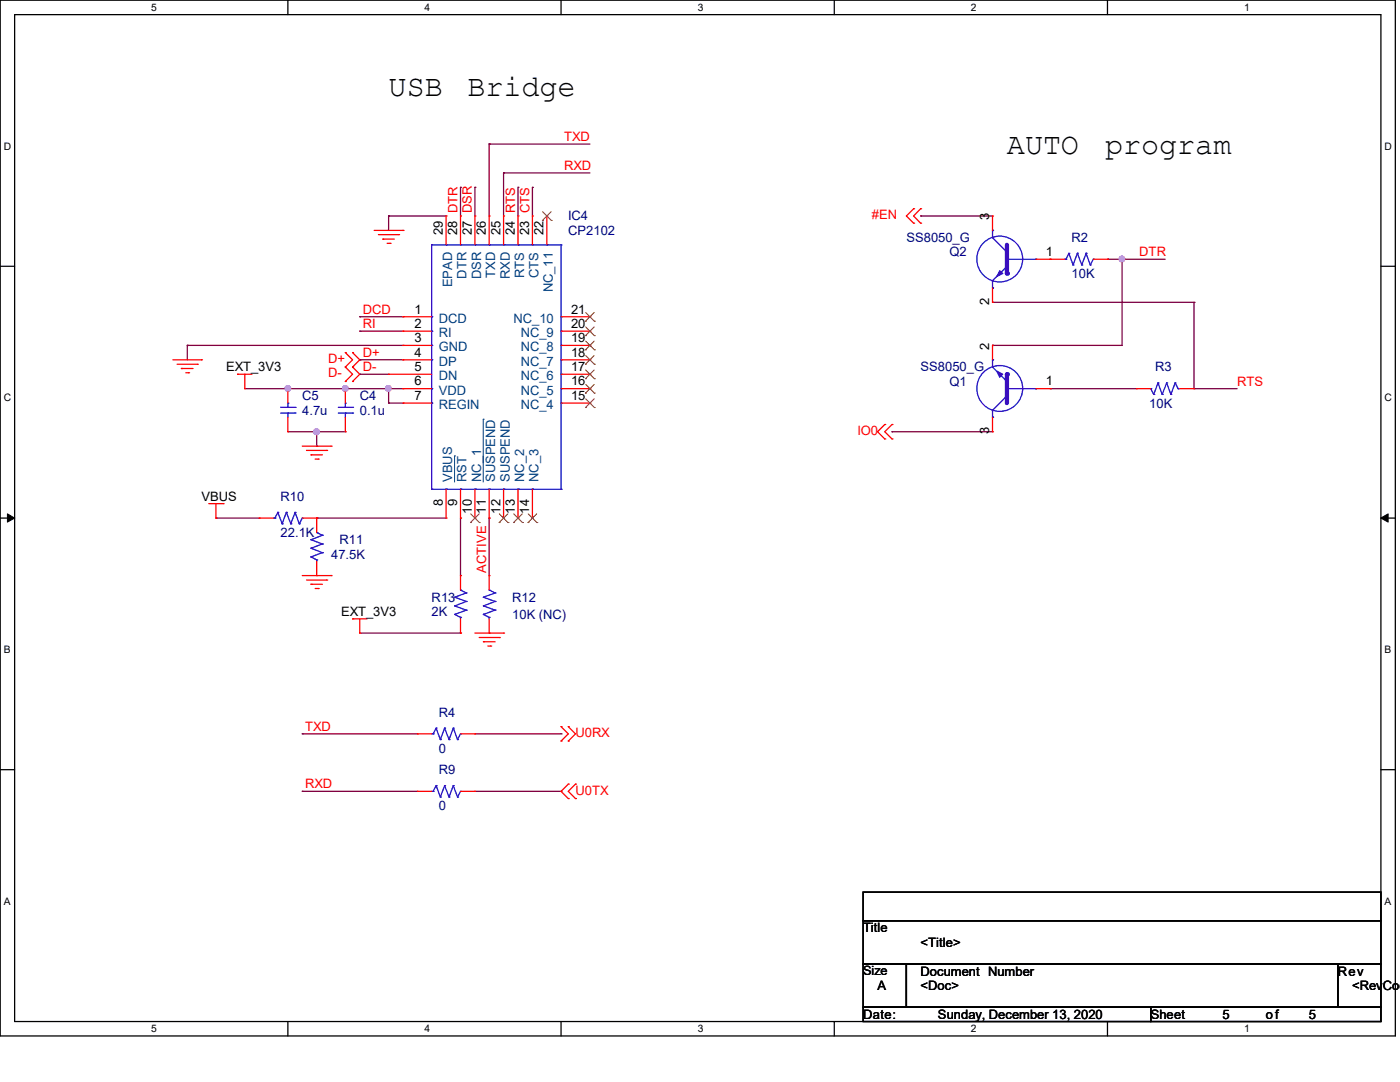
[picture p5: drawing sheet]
<svg xmlns="http://www.w3.org/2000/svg" width="279mm" height="216mm" viewBox="0 0 279 216" stroke-linecap="round" stroke-linejoin="round" font-family="sans-serif">
<path d="M0 0h278.5v206.7h-278.5zM2.9 2.9h272.7v200.9h-272.7z" fill="none" stroke="#000" stroke-width=".25"/>
<g fill="#fff">
<path d="M30.2 .3h1.1v2.3h-1.1z"/>
<path d="M30.2 204.1h1.1v2.3h-1.1z"/>
</g>
<path d="M57.4 0v2.9M57.4 203.8v2.9" fill="none" stroke="#000" stroke-width=".25"/>
<g fill="#fff">
<path d="M84.7 .3h1.1v2.3h-1.1z"/>
<path d="M84.7 204.1h1.1v2.3h-1.1z"/>
</g>
<path d="M112 0v2.9M112 203.8v2.9" fill="none" stroke="#000" stroke-width=".25"/>
<g fill="#fff">
<path d="M139.2 .3h1.1v2.3h-1.1z"/>
<path d="M139.2 204.1h1.1v2.3h-1.1z"/>
</g>
<path d="M166.5 0v2.9M166.5 203.8v2.9" fill="none" stroke="#000" stroke-width=".25"/>
<g fill="#fff">
<path d="M193.8 .3h1.1v2.3h-1.1z"/>
<path d="M193.8 204.1h1.1v2.3h-1.1z"/>
</g>
<path d="M221 0v2.9M221 203.8v2.9" fill="none" stroke="#000" stroke-width=".25"/>
<g fill="#fff">
<path d="M248.3 .3h1.1v2.3h-1.1z"/>
<path d="M248.3 204.1h1.1v2.3h-1.1z"/>
<path d="M.8 28h1.4v2.3h-1.4z"/>
<path d="M276.3 28h1.4v2.3h-1.4z"/>
<path d="M.8 78.2h1.4v2.3h-1.4z"/>
<path d="M276.3 78.2h1.4v2.3h-1.4z"/>
</g>
<path d="M0 53.1h2.9M275.6 53.1h2.9" fill="none" stroke="#000" stroke-width=".25"/>
<g fill="#fff">
<path d="M.8 128.5h1.3v2.2h-1.3z"/>
<path d="M276.3 128.5h1.3v2.2h-1.3z"/>
</g>
<path d="M0 103.4h2.9M275.6 103.4h2.9" fill="none" stroke="#000" stroke-width=".25"/>
<path d="M1.5 102.5l1.4 .9-1.4 .8zM275.6 103.4l1.4-.9v1.7z" fill="#000" stroke="#000" stroke-width=".2"/>
<g fill="#fff">
<path d="M.8 178.7h1.3v2.2h-1.3z"/>
<path d="M276.3 178.7h1.3v2.2h-1.3z"/>
</g>
<path d="M0 153.6h2.9M275.6 153.6h2.9M172.3 178h103.3v5.7h-103.3zM172.3 183.7h103.3v8.7h-103.3zM172.3 192.4h8.6v8.6h-8.6zM180.9 192.4h86.1v8.6h-86.1zM267 192.4h8.6v8.6h-8.6zM172.3 201h57.4v2.8h-57.4zM229.7 201h45.9v2.8h-45.9z" fill="none" stroke="#000" stroke-width=".25"/>
<g fill="none" stroke="#800040" stroke-width=".25">
<path d="M91.9 37.4h.1M91.9 37.4v5.7M94.8 37.4h.1M94.8 37.4v5.7M97.6 28.7h.1M97.6 28.7v14.4M97.6 28.7h20.1M100.5 34.5h.1M100.5 34.5v8.6M100.5 34.5h17.2M103.4 37.4h.1M103.4 37.4v5.7"/>
<path d="M106.3 37.4h.1M106.3 37.4v5.7M77.6 43.1h.1M77.6 43.1h11.4M77.6 43.1v2.9M183.7 43.1h.1M183.7 43.1h14.4M221.1 51.7h.1M221.1 51.7h11.4M223.9 51.7h.1M223.9 51.7v17.2h-25.8M37.4 68.9h.1"/>
<path d="M37.4 68.9v2.9M37.4 68.9h43M48.9 77.6h31.5M57.4 77.6h.1M68.9 77.6h.1M71.8 71.8h.1M71.8 74.7h.1M71.8 63.2h.1M71.8 66.1h.1M71.8 71.8h8.6M71.8 74.7h5.8M71.8 63.2h8.6"/>
<path d="M71.8 66.1h8.6M77.6 77.6h.1M77.6 77.6v2.8M198.1 60.3h.1M198.1 68.9h.1M198.1 60.3h40.2M209.6 77.6h.1M209.6 77.6h17.2M238.3 60.3h.1M238.3 77.6h.1M238.3 77.6h8.6M238.3 60.3v17.3"/>
<path d="M57.4 86.1h11.5M63.2 86.1h.1M63.2 89h.1M63.2 86.1v2.9M77.6 80.4h.1M77.6 80.4h2.8M178 86.1h.1M178 86.1h20.1M43.1 103.4h.1M43.1 103.4h8.6M63.2 103.4h.1M63.2 103.4h25.8"/>
<path d="M91.9 103.4h.1M91.9 103.4v11.5M97.6 103.4h.1M97.6 103.4v11.5M71.8 126.3h20.1M91.9 126.3h.1M60.3 146.4h.1M60.3 157.9h.1M60.3 146.4h23M60.3 157.9h23M94.8 146.4h17.2M94.8 157.9h17.2"/>
<path d="M112 146.4h.1M112 157.9h.1"/>
</g>
<g fill="#f0f" stroke="#f0f" stroke-width=".25">
<circle cx="223.9" cy="51.7" r=".55"/>
<circle cx="68.9" cy="77.5" r=".55"/>
<circle cx="77.5" cy="77.5" r=".55"/>
<circle cx="57.4" cy="77.5" r=".55"/>
<circle cx="63.2" cy="86.1" r=".55"/>
</g>
<g fill="none" stroke="#f00" stroke-width=".25">
<path d="M74.7 46h5.7M75.5 46.8h4M76.4 47.7h.1M76.4 47.7h2.3M77.3 48.6h.6M77.9 48.6h.1M79.5 46.8h.1M80.4 46h.1M182.3 41.7h.1M182.3 44.5h.1M182.3 41.7l-1.4 1.4 1.4 1.4M183.7 41.7h.1"/>
<path d="M183.7 44.5h.1M183.7 41.7l-1.4 1.4 1.4 1.4M34.5 71.8h5.7M35.3 72.7h4.1M36.2 73.5h.1M36.2 73.5h2.3M37.1 74.4h.5M37.6 74.4h.1M39.4 72.7h.1M40.2 71.8h.1M47.4 74.7h.1M47.4 74.7h2.9"/>
<path d="M48.9 77.6h.1M48.9 74.7v2.9M57.4 77.6h.1M57.4 77.6v2.8M68.9 73.2h.1M68.9 76.1h.1M68.9 70.4h.1M68.9 73.2l1.5 1.5-1.5 1.4M68.9 70.4l1.5 1.4-1.5 1.4M70.4 76.1h.1M70.4 73.2h.1M70.4 70.4h.1"/>
<path d="M70.4 73.2l1.4 1.5-1.4 1.4M70.4 70.4l1.4 1.4-1.4 1.4M226.8 77.6h.1M226.8 77.6h2.9M235.4 77.6h2.9M238.3 77.6h.1M57.4 86.1h.1M57.4 83.3v2.8M60.3 89h5.8M61.2 89.9h4M62.1 90.8h.1M62.1 90.8h2.2"/>
<path d="M62.9 91.6h.6M63.5 91.6h.1M65.2 89.9h.1M66.1 89h.1M176.6 84.7h.1M176.6 87.6h.1M176.6 84.7l-1.5 1.4 1.5 1.5M178 84.7h.1M178 87.6h.1M178 84.7l-1.4 1.4 1.4 1.5M41.7 100.5h2.8M43.1 103.4h.1"/>
<path d="M43.1 100.5v2.9M44.5 100.5h.1M60.3 114.9h5.8M61.2 115.7h4M62.1 116.6h.1M62.1 116.6h2.2M62.9 117.4h.6M63.5 117.4h.1M65.2 115.7h.1M66.1 114.9h.1M97.6 114.9h.1M97.6 114.9v2.8"/>
<path d="M70.4 123.5h.1M70.4 123.5h2.8M71.8 126.3h.1M71.8 123.5v2.8M94.8 126.3h5.7M95.6 127.2h4.1M96.5 128.1h.1M96.5 128.1h2.3M97.4 128.9h.5M97.6 126.3h.1M97.6 123.5v2.8M97.9 128.9h.1"/>
<path d="M99.7 127.2h.1M100.5 126.3h.1M83.3 146.4h.1M83.3 157.9h.1M83.3 146.4h2.8M83.3 157.9h2.8M91.9 146.4h2.9M91.9 157.9h2.9M94.8 146.4h.1M94.8 157.9h.1M112 147.9h.1M112 145h.1"/>
<path d="M112 145l1.4 1.4-1.4 1.5M113.4 147.9h.1M113.4 145h.1M113.4 156.5h.1M113.4 159.3h.1M113.4 145l1.5 1.4-1.5 1.5M113.4 156.5l-1.4 1.4 1.4 1.4M114.9 159.3h.1M114.9 156.5h.1M114.9 156.5l-1.5 1.4 1.5 1.4"/>
</g>
<g fill="none" stroke="#00f" stroke-width=".25">
<path d="M229.7 77.6h.1M229.7 77.6l.6 1.1M230.3 78.7h.1M231.1 76.4h.1M231.1 76.4l.8 2.3M231.1 76.4l-.8 2.3M231.9 78.7h.1M232.8 76.4h.1M232.8 76.4l.9 2.3M232.8 76.4l-.9 2.3M233.7 78.7h.1M234.5 76.4h.1"/>
<path d="M234.5 76.4l.6 1.2M234.5 76.4l-.8 2.3M235.1 77.6h.1M235.1 77.6h.3M56 82.4h2.9M56 81.3h2.9M57.4 80.4h.1M57.4 82.4h.1M57.4 80.4v.9M57.4 82.4v.9M58.9 82.4h.1M58.9 81.3h.1"/>
<path d="M96.5 119.2h.1M96.5 119.2l2.3 .8M97.6 117.7h.1M97.6 117.7l1.2 .6M98.8 118.3h.1M98.8 118.3l-2.3 .9M96.5 122.6h.1M96.5 120.9h.1M96.5 122.6l1.1 .6M96.5 120.9l2.3 .9M97.6 123.2h.1M97.6 123.2v.3"/>
<path d="M98.8 121.8h.1M98.8 120h.1M98.8 121.8l-2.3 .8M98.8 120l-2.3 .9M86.1 146.4h.3M86.1 157.9h.3M86.4 146.4h.1M86.4 157.9h.1M87 145.3h.1M87 156.8h.1M87 145.3l-.6 1.1M87 145.3l.9 2.3"/>
<path d="M87 156.8l-.6 1.1M87 156.8l.9 2.2M87.9 147.6h.1M87.9 159h.1M88.7 145.3h.1M88.7 156.8h.1M88.7 145.3l-.8 2.3M88.7 145.3l.9 2.3M88.7 156.8l-.8 2.2M88.7 156.8l.9 2.2M89.6 147.6h.1M89.6 159h.1"/>
<path d="M90.5 145.3h.1M90.5 156.8h.1M90.5 145.3l-.9 2.3M90.5 145.3l.8 2.3M90.5 156.8l-.9 2.2M90.5 156.8l.8 2.2M91.3 147.6h.1M91.3 159h.1M91.9 146.4h.1M91.9 157.9h.1M91.9 146.4l-.6 1.2M91.9 157.9l-.6 1.1"/>
</g>
<path d="M201 74.7v5.7" fill="none" stroke="#00f" stroke-width=".85"/>
<circle cx="201" cy="74.7" r=".42" fill="#00f"/>
<g fill="none" stroke="#00f" stroke-width=".25">
<path d="M86.1 48.9h.1M86.1 48.9h25.9M86.1 48.9v48.7M89 48.9h.1M91.9 48.9h.1M94.8 48.9h.1M97.6 48.9h.1M100.5 48.9h.1M103.4 48.9h.1M106.3 48.9h.1M109.1 48.9h.1M112 48.9h.1"/>
<path d="M112 48.9v48.7M86.1 63.2h.1M86.1 66.1h.1M86.1 68.9h.1M86.1 71.8h.1M86.1 77.6h.1M112 63.2h.1M112 66.1h.1M112 68.9h.1M112 71.8h.1M112 74.7h.1M112 77.6h.1"/>
<path d="M198.1 73.2h.1M198.1 71.8h.1M198.1 73.2l2.9 2.9M198.1 71.8v1.4M201 77.6h.1M201 79l-2.9 2.9M201 77.6h5.7M206.7 77.6h.1M67.5 82.4h2.9M67.5 81.3h2.9M68.9 80.4h.1M68.9 82.4h.1"/>
<path d="M68.9 80.4v.9M68.9 82.4v.9M70.4 82.4h.1M70.4 81.3h.1M86.1 97.6h.1M86.1 80.4h.1M86.1 97.6h25.9M89 97.6h.1M91.9 97.6h.1M94.8 97.6h.1M97.6 97.6h.1M100.5 97.6h.1"/>
<path d="M103.4 97.6h.1M106.3 97.6h.1M112 97.6h.1M112 80.4h.1M198.1 81.9h.1M198.1 83.3h.1M198.1 81.9v1.4M62.1 111.1h.1M62.1 109.4h.1M62.1 107.7h.1M62.1 111.1l1.1 .6M62.1 109.4l2.2 .9"/>
<path d="M62.1 107.7l2.2 .8M63.2 106.3h.1M63.2 111.7h.1M63.2 106.3l1.1 .5M63.2 111.7v.3M64.3 110.3h.1M64.3 108.5h.1M64.3 106.8h.1M64.3 110.3l-2.2 .8M64.3 108.5l-2.2 .9M64.3 106.8l-2.2 .9"/>
<circle cx="199.5" cy="77.5" r="4.6"/>
</g>
<path d="M199 74.1l1.1 .6-.6 .6z" fill="#00f" stroke="#00f" stroke-width=".25"/>
<g fill="none" stroke="#f00" stroke-width=".25">
<path d="M89 43.1h.1M89 43.1v5.8M91.9 43.1h.1M91.9 43.1v5.8M94.8 43.1h.1M94.8 43.1v5.8M97.6 43.1h.1M97.6 43.1v5.8M100.5 43.1h.1M100.5 43.1v5.8M103.4 43.1h.1M103.4 43.1v5.8"/>
<path d="M106.3 43.1h.1M106.3 43.1v5.8M109.1 43.1h.1M109.1 43.1v5.8M68.9 77.6h.1M68.9 77.6v2.8M77.6 74.7h.1M77.6 74.7h8.5M80.4 63.2h.1M80.4 66.1h.1M80.4 68.9h.1M80.4 71.8h.1"/>
<path d="M80.4 77.6h.1M80.4 77.6h5.7M80.4 63.2h5.7M80.4 66.1h5.7M80.4 68.9h5.7M80.4 71.8h5.7M112 77.6h5.7M112 63.2h5.7M112 66.1h5.7M112 68.9h5.7M112 71.8h5.7M112 74.7h5.7"/>
<path d="M117.7 77.6h.1M117.7 74.7h.1M117.7 71.8h.1M117.7 68.9h.1M117.7 66.1h.1M117.7 63.2h.1M198.1 68.9h.1M198.1 68.9v2.9M206.7 77.6h2.9M209.6 77.6h.1M68.9 86.1h.1M68.9 83.3v2.8"/>
<path d="M80.4 80.4h.1M80.4 80.4h5.7M89 97.6v5.8M91.9 97.6v5.8M94.8 97.6v5.8M97.6 97.6v5.8M100.5 97.6v5.8M103.4 97.6v5.8M106.3 97.6v5.8M112 80.4h5.7M117.7 80.4h.1M198.1 86.1h.1"/>
<path d="M198.1 83.3v2.8M63.2 103.4h.1M63.2 114.9h.1M63.2 103.4v2.9M63.2 112v2.9M89 103.4h.1M91.9 103.4h.1M94.8 103.4h.1M97.6 103.4h.1M100.5 103.4h.1M103.4 103.4h.1M106.3 103.4h.1"/>
</g>
<path d="M90.7 91h.1M90.7 91v5.2M96.4 83.7h.1M96.4 83.7v12.5" fill="none" stroke="#004080" stroke-width=".2"/>
<g fill="none" stroke="#804000" stroke-width=".2">
<path d="M108.2 44h.1M108.3 42.2l1.7 1.8M110 42.2l-1.8 1.8M110 44h.1M116.8 78.4h.1M116.8 75.6h.1M116.8 72.7h.1M116.8 69.8h.1M116.8 67h.1M116.8 64.1h.1M116.9 79.6l1.7 1.7M116.9 76.7l1.7 1.7"/>
<path d="M116.9 73.8l1.7 1.8M116.9 71l1.7 1.7M116.9 68.1l1.7 1.7M116.9 65.2l1.7 1.8M116.9 62.4l1.7 1.7M118.6 79.6l-1.8 1.7M118.6 76.7l-1.8 1.7M118.6 73.8l-1.8 1.8M118.6 71l-1.8 1.7M118.6 68.1l-1.8 1.7M118.6 65.2l-1.8 1.8M118.6 62.4l-1.8 1.7"/>
<path d="M118.6 78.4h.1M118.6 75.6h.1M118.6 72.7h.1M118.6 69.8h.1M118.6 67h.1M118.6 64.1h.1M116.8 81.3h.1M118.6 81.3h.1M93.9 104.3h.1M93.9 102.5l1.8 1.8M95.6 102.5l-1.7 1.8M95.7 104.3h.1"/>
<path d="M99.6 104.3h.1M99.7 102.5l1.7 1.8M101.3 102.5l-1.7 1.8M101.4 104.3h.1M102.5 104.3h.1M102.5 102.5l1.8 1.8M104.2 102.5l-1.7 1.8M104.3 104.3h.1M105.4 104.3h.1M105.4 102.5l1.7 1.8M107.1 102.5l-1.7 1.8M107.1 104.3h.1"/>
</g>
<path d="M201 48.9v5.7" fill="none" stroke="#00f" stroke-width=".85"/>
<circle cx="201" cy="54.6" r=".42" fill="#00f"/>
<g fill="none" stroke="#00f" stroke-width=".25">
<path d="M198.1 47.4h.1M198.1 56h.1M198.1 57.4h.1M198.1 46h.1M198.1 47.4l2.9 2.9M198.1 46v1.4M198.1 56v1.4M201 51.7h.1M201 53.2l-2.9 2.8M201 51.7h5.7M206.7 51.7h.1M212.4 51.7h.3"/>
<path d="M212.7 51.7h.1M213.3 50.5h.1M213.3 50.5l-.6 1.2M213.3 50.5l.9 2.4M214.2 52.9h.1M215 50.5h.1M215 50.5l-.8 2.4M215 50.5l.9 2.4M215.9 52.9h.1M216.7 50.5h.1M216.7 50.5l-.8 2.4M216.7 50.5l.9 2.4"/>
<path d="M217.6 52.9h.1M218.2 51.7h.1M218.2 51.7l-.6 1.2M54.6 103.4h.3M54.9 103.4h.1M55.5 102.2h.1M55.5 102.2l-.6 1.2M55.5 102.2l.8 2.3M56.3 104.5h.1M57.1 102.2h.1M57.1 102.2l-.8 2.3M57.1 102.2l.9 2.3"/>
<path d="M58 104.5h.1M58.9 102.2h.1M58.9 102.2l-.9 2.3M58.9 102.2l.8 2.3M59.7 104.5h.1M60.3 103.4h.1M60.3 103.4l-.6 1.1M90.8 119.2h.1M90.8 119.2l2.2 .8M91.9 117.7h.1M91.9 117.7l1.1 .6M93 118.3h.1"/>
<path d="M93 118.3l-2.2 .9M90.8 122.6h.1M90.8 120.9h.1M90.8 122.6l1.1 .6M90.8 120.9l2.2 .9M91.9 123.2h.1M91.9 123.2v.3M93 121.8h.1M93 120h.1M93 121.8l-2.2 .8M93 120l-2.2 .9"/>
<circle cx="199.5" cy="51.7" r="4.6"/>
</g>
<path d="M199.5 54l.6 .6-1.1 .6z" fill="#00f" stroke="#00f" stroke-width=".25"/>
<g fill="none" stroke="#f00" stroke-width=".25">
<path d="M198.1 43.1h.1M198.1 43.1v2.9M198.1 57.4v2.9M206.7 51.7h5.7M209.6 51.7h.1M218.2 51.7h2.9M221.1 51.7h.1M198.1 60.3h.1M51.7 103.4h.1M51.7 103.4h2.9M60.3 103.4h2.9M63.2 103.4h.1"/>
<path d="M91.9 114.9h.1M91.9 114.9v2.8M91.9 126.3h.1M91.9 123.5v2.8"/>
</g>
<g fill="#f0f" stroke="#f0f" stroke-width=".25">
<circle cx="223.9" cy="51.7" r=".55"/>
<circle cx="68.9" cy="77.5" r=".55"/>
<circle cx="77.5" cy="77.5" r=".55"/>
<circle cx="57.4" cy="77.5" r=".55"/>
<circle cx="63.2" cy="86.1" r=".55"/>
</g>
<g font-size="6">
<text x="77.6" y="19.2">USB</text>
<text x="93.3" y="19.2">Bridge</text>
<text x="201" y="30.6">AUTO</text>
<text x="220.5" y="30.6">program</text>
</g>
<g font-size="2.6" fill="#f00">
<text x="112.6" y="28.2">TXD</text>
<text x="112.6" y="33.9">RXD</text>
<text x="174" y="43.7">#EN</text>
<text x="227.4" y="51.1">DTR</text>
<text x="72.4" y="62.6">DCD</text>
<text x="72.4" y="65.5">RI</text>
<text x="72.4" y="71.2">D+</text>
<text x="65.5" y="75.3">D-</text>
<text x="65.5" y="72.4">D+</text>
<text x="72.4" y="74.1">D-</text>
<text x="246.9" y="77">RTS</text>
<text x="171.1" y="86.8">IO0</text>
<text x="97" y="114.3" transform="rotate(-90 97 114.3)">ACTIVE</text>
<text x="60.9" y="145.8">TXD</text>
<text x="114.8" y="147">U0RX</text>
<text x="60.9" y="157.3">RXD</text>
<text x="114.8" y="158.5">U0TX</text>
</g>
<g font-size="2.6">
<text x="88.4" y="46.9" transform="rotate(-90 88.4 46.9)">29</text>
<text x="91.3" y="46.9" transform="rotate(-90 91.3 46.9)">28 DTR</text>
<text x="94.1" y="46.9" transform="rotate(-90 94.1 46.9)">27 DSR</text>
<text x="97" y="46.9" transform="rotate(-90 97 46.9)">26</text>
<text x="99.9" y="46.9" transform="rotate(-90 99.9 46.9)">25</text>
<text x="102.7" y="46.9" transform="rotate(-90 102.7 46.9)">24 RTS</text>
<text x="105.6" y="46.9" transform="rotate(-90 105.6 46.9)">23 CTS</text>
<text x="108.5" y="46.9" transform="rotate(-90 108.5 46.9)">22</text>
<text x="197.4" y="44" transform="rotate(-90 197.4 44)">3</text>
<text x="208.7" y="51.1">1</text>
<text x="82.7" y="62.6">1</text>
<text x="82.7" y="65.4">2</text>
<text x="114" y="65.4">20</text>
<text x="114" y="62.6">21</text>
<text x="197.4" y="60.9" transform="rotate(-90 197.4 60.9)">2</text>
<text x="82.7" y="68.3">3</text>
<text x="82.7" y="71.2">4</text>
<text x="114" y="71.2">18</text>
<text x="114" y="68.3">19</text>
<text x="197.4" y="69.8" transform="rotate(-90 197.4 69.8)">2</text>
<text x="45.1" y="74.1">EXT_3V3</text>
<text x="82.7" y="76.9">6</text>
<text x="82.7" y="74">5</text>
<text x="114" y="76.9">16</text>
<text x="114" y="74">17</text>
<text x="208.7" y="76.9">1</text>
<text x="82.7" y="79.8">7</text>
<text x="114" y="79.8">15</text>
<text x="197.4" y="86.7" transform="rotate(-90 197.4 86.7)">3</text>
<text x="40.2" y="99.9">VBUS</text>
<text x="88.4" y="101" transform="rotate(-90 88.4 101)">8</text>
<text x="91.3" y="101" transform="rotate(-90 91.3 101)">9</text>
<text x="94.1" y="102.5" transform="rotate(-90 94.1 102.5)">10</text>
<text x="97" y="102.5" transform="rotate(-90 97 102.5)">11</text>
<text x="99.9" y="102.5" transform="rotate(-90 99.9 102.5)">12</text>
<text x="102.7" y="102.5" transform="rotate(-90 102.7 102.5)">13</text>
<text x="105.6" y="102.5" transform="rotate(-90 105.6 102.5)">14</text>
<text x="68.1" y="122.9">EXT_3V3</text>
<text x="172.3" y="186.1">Title</text>
<text x="183.7" y="188.9">&lt;Title&gt;</text>
<text x="175.1" y="197.6">A</text>
<text x="183.7" y="197.6">&lt;Doc&gt;</text>
<text x="183.7" y="194.7">Document Number</text>
<text x="267" y="194.7">Rev</text>
<text x="269.8" y="197.6">&lt;RevCod</text>
<text x="172.3" y="203.3">Date:</text>
<text x="187.2" y="203.3">Sunday, December 13, 2020</text>
<text x="229.7" y="203.3">Sheet</text>
<text x="244" y="203.3">5</text>
<text x="252.6" y="203.3">of</text>
<text x="261.2" y="203.3">5</text>
</g>
<g font-size="2.6" fill="#000080">
<text x="113.4" y="44">IC4</text>
<text x="113.4" y="46.9">CP2102</text>
<text x="180.9" y="48.3">SS8050_G</text>
<text x="189.5" y="51.2">Q2</text>
<text x="213.9" y="48.3">R2</text>
<text x="213.9" y="55.5">10K</text>
<text x="183.7" y="74.1">SS8050_G</text>
<text x="189.5" y="77">Q1</text>
<text x="230.5" y="74.1">R3</text>
<text x="60.3" y="79.9">C5</text>
<text x="60.3" y="82.8">4.7u</text>
<text x="71.8" y="79.9">C4</text>
<text x="71.8" y="82.8">0.1u</text>
<text x="229.4" y="81.3">10K</text>
<text x="56" y="99.9">R10</text>
<text x="56" y="107.1">22.1K</text>
<text x="66.1" y="111.5">47.5K</text>
<text x="67.8" y="108.6">R11</text>
<text x="86.1" y="120.1">R13</text>
<text x="86.1" y="122.9">2K</text>
<text x="102.2" y="120.1">R12</text>
<text x="102.2" y="123.5">10K (NC)</text>
<text x="87.6" y="143">R4</text>
<text x="87.6" y="150.2">0</text>
<text x="87.6" y="154.5">R9</text>
<text x="87.6" y="161.7">0</text>
</g>
<g font-size="2.6" fill="#004080">
<text x="90.3" y="57.4" transform="rotate(-90 90.3 57.4)">EPAD</text>
<text x="93.1" y="55.6" transform="rotate(-90 93.1 55.6)">DTR</text>
<text x="96" y="55.8" transform="rotate(-90 96 55.8)">DSR</text>
<text x="98.8" y="55.5" transform="rotate(-90 98.8 55.5)">TXD</text>
<text x="101.7" y="55.8" transform="rotate(-90 101.7 55.8)">RXD</text>
<text x="104.6" y="55.5" transform="rotate(-90 104.6 55.5)">RTS</text>
<text x="107.5" y="55.5" transform="rotate(-90 107.5 55.5)">CTS</text>
<text x="110.4" y="58.3" transform="rotate(-90 110.4 58.3)">NC_11</text>
<text x="87.6" y="64.4">DCD</text>
<text x="102.5" y="64.4">NC_10</text>
<text x="87.6" y="67.3">RI</text>
<text x="87.6" y="70.1">GND</text>
<text x="103.9" y="70.1">NC_8</text>
<text x="103.9" y="67.3">NC_9</text>
<text x="87.6" y="73">DP</text>
<text x="87.6" y="75.9">DN</text>
<text x="103.9" y="75.9">NC_6</text>
<text x="103.9" y="73">NC_7</text>
<text x="87.6" y="78.7">VDD</text>
<text x="87.6" y="81.6">REGIN</text>
<text x="103.9" y="81.6">NC_4</text>
<text x="103.9" y="78.7">NC_5</text>
<text x="90.3" y="96.2" transform="rotate(-90 90.3 96.2)">VBUS</text>
<text x="93.1" y="96.2" transform="rotate(-90 93.1 96.2)">RST</text>
<text x="96" y="96.2" transform="rotate(-90 96 96.2)">NC_1</text>
<text x="98.8" y="96.2" transform="rotate(-90 98.8 96.2)">SUSPEND</text>
<text x="101.7" y="96.2" transform="rotate(-90 101.7 96.2)">SUSPEND</text>
<text x="104.6" y="96.2" transform="rotate(-90 104.6 96.2)">NC_2</text>
<text x="107.5" y="96.2" transform="rotate(-90 107.5 96.2)">NC_3</text>
</g>
<text font-size="2.5" x="172.3" y="194.6">Size</text>
<g font-size="2.1">
<text x="30.2" y="2.2">5</text>
<text x="84.7" y="2.2">4</text>
<text x="139.2" y="2.2">3</text>
<text x="193.8" y="2.2">2</text>
<text x="248.3" y="2.2">1</text>
<text x=".8" y="29.8">D</text>
<text x="276.3" y="29.8">D</text>
<text x=".8" y="80.1">C</text>
<text x="276.3" y="80.1">C</text>
<text x=".8" y="130.3">B</text>
<text x="276.3" y="130.3">B</text>
<text x=".8" y="180.5">A</text>
<text x="276.3" y="180.5">A</text>
<text x="30.2" y="206">5</text>
<text x="84.7" y="206">4</text>
<text x="139.2" y="206">3</text>
<text x="193.8" y="206">2</text>
<text x="248.3" y="206">1</text>
</g>
</svg>
